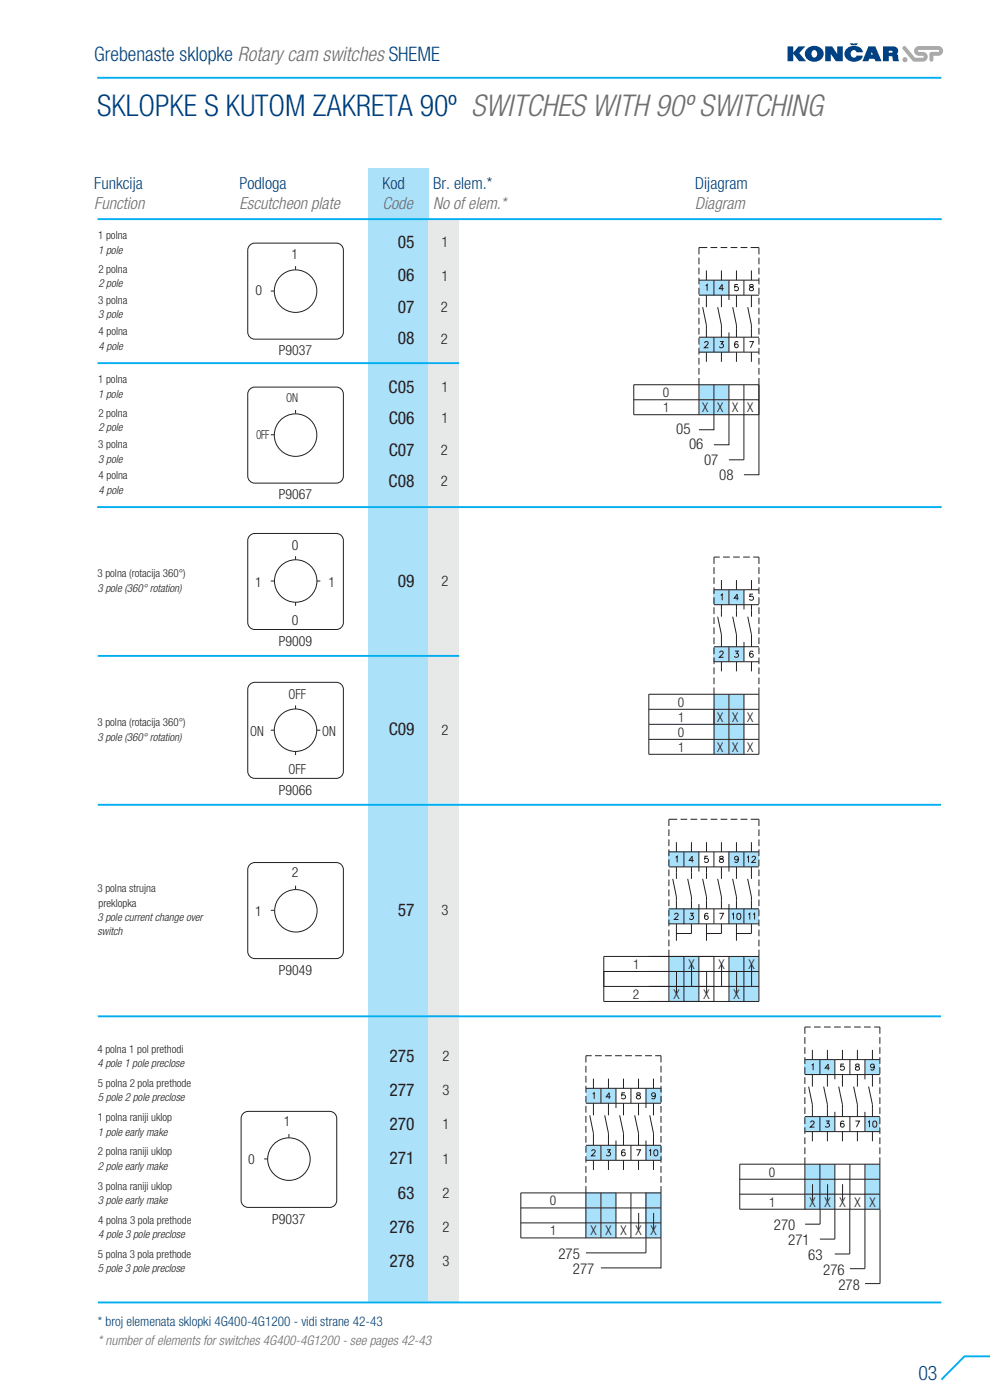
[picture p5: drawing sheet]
<svg xmlns="http://www.w3.org/2000/svg" width="210mm" height="297mm" viewBox="0 0 210 297" stroke-linecap="round" stroke-linejoin="round" font-family="sans-serif">
<path d="M20.6 16.5h179.1" fill="none" stroke="#00aeef" stroke-width=".4"/>
<path d="M78.1 35.7h12.9v240.5h-12.9z" fill="#ace1fa"/>
<path d="M90.9 46.6h6.4v229.8h-6.4z" fill="#e7e8e8"/>
<path d="M20.7 46.5h179M20.7 77h76.7M20.6 107.6h179.1M20.7 139.1h76.7M20.7 170.7h178.9M20.7 215.6h178.9M20.7 276.3h179" fill="none" stroke="#00aeef" stroke-width=".4"/>
<g fill="#aae1fa">
<path d="M148.3 81.6h6.3v6.4h-6.3z"/>
<path d="M148.2 71.6h6.3v3.1h-6.3z"/>
<path d="M148.2 59.4h6.3v3.2h-6.3z"/>
</g>
<g fill="none" stroke="#231f20" stroke-width=".21">
<path d="M148.3 54.7v1.4M148.3 56.8v1.4M148.3 58.9v1.4M148.3 59.4h12.7M149.8 57.4v2M150 52.5h-1.7v1.5M150.7 52.5h1.4M151.4 59.4v3.2M152.8 52.5h1.5M153 57.4v2M154.6 59.4v4.2M155 52.5h1.4"/>
<path d="M156.2 57.4v2M157.1 52.5h1.4M157.8 59.4v3.2M159.2 52.5h1.8v1.5M159.4 57.4v2M161 54.7v1.4M161 56.8v1.4M161 58.9v1.4M148.3 61v1.5M148.3 63.2v1.4M148.3 65.3v1.4M148.3 67.4v1.4"/>
<path d="M148.3 69.5v1.5M148.3 71.7v1.4M148.3 73.8v1.4M148.3 75.9v1.4M148.3 78.1v1.4M148.3 74.7h12.7M148.3 62.6h12.7M148.3 71.5h12.7M149 65.2l.8 3.8v2.5M149.5 72.8l.2-.3h.4l.1 .2-.2 .4-.6 .7h.9M149.7 60.6l.3-.2v1.3M149.8 62.6v2.6"/>
<path d="M149.8 74.7v2.1M151.4 71.5v3.2M152.2 65.2l.8 3.8v2.5M152.7 72.5h.7l-.4 .5a.44 .44 0 0 1 .3 .7 .44 .44 0 0 1-.7-.2M153 74.7v2.1M153 62.6v2.6M153.5 61.2h-1l.7-.8v1.3M154.6 70.5v4.2M155.4 65.2l.8 3.8v2.5M156.2 62.6v2.6M156.2 74.7v2.1M156.5 60.4h-.6l-.1 .5a.46 .46 0 0 1 .7 0 .46 .46 0 0 1-.1 .7 .46 .46 0 0 1-.6-.2"/>
<path d="M156.5 72.7v-.2a.66 .66 0 0 0-.8 .5 .66 .66 0 0 0 .5 .8 .41 .41 0 0 0 .4-.4 .41 .41 0 0 0-.4-.4 .41 .41 0 0 0-.4 .3M157.8 71.5v3.2M158.6 65.2l.8 3.8v2.5M159 72.5h.8l-.6 1.3M159.1 60.4v.4l.5 .2 .2 .2a.42 .42 0 0 1-.5 .5 .42 .42 0 0 1-.3-.6l.8-.4-.1-.3zM159.4 62.6v2.6M159.4 74.7v2.1M161 61v1.5M161 63.2v1.4M161 65.3v1.4M161 67.4v1.4M161 69.5v1.5"/>
<path d="M161 71.7v1.4M161 73.8v1.4M161 75.9v1.4M161 78.1v1.4M134.4 84.8h26.6M148.3 80.2v7.8M151.4 81.6v9.6h-3.1M154.6 81.6v12.8h-3.2M157.8 81.6v15.9h-3.2M161 81.6h-26.6v6.4h26.6M161 88v12.7h-3.2M161 80.2v7.8"/>
</g>
<path d="M151.4 147.3h6.4v12.7h-6.4z" fill-rule="evenodd" fill="#aae1fa"/>
<g fill="#aae1fa">
<path d="M151.4 137.2h6.4v3.1h-6.4z"/>
<path d="M151.4 125.1h6.4v3.2h-6.4z"/>
</g>
<g fill="none" stroke="#231f20" stroke-width=".21">
<path d="M152.7 118.2h-1.3v1.4M153.4 118.2h1.4M155.5 118.2h1.4M157.6 118.2h1.4M159.8 118.2h1.2v1.4M151.4 128.3h9.6M151.4 137.2h9.6M151.4 120.3v1.5M151.4 122.5v1.4M151.4 124.6v1.4M151.4 126.7v1.4M151.4 128.8v1.5"/>
<path d="M151.4 131v1.4M151.4 133.1v1.4M151.4 135.2v1.4M151.4 137.3v1.5M151.4 139.5v1.4M152.2 130.8l.8 3.9v2.5M152.6 138.4l.3-.3 .4 .1 .1 .2-.2 .4-.6 .6h.9M152.9 126.3l.3-.3v1.3M153 123.1v2M153 128.3v2.5M154.6 125.1v3.2M154.6 137.2v3.2"/>
<path d="M155.4 130.8l.8 3.9v2.5M155.9 138.1h.7l-.4 .5a.43 .43 0 0 1 .3 .7 .43 .43 0 0 1-.7-.1M156.2 123.1v2M156.2 128.3v2.5M156.7 126.9h-1l.7-.9v1.3M157.8 125.1v4.2M157.8 136.2v4.2M158.6 130.8l.8 3.9v2.5M159.4 123.1v2M159.4 128.3v2.5M159.7 126h-.6l-.1 .6a.45 .45 0 0 1 .7 0 .45 .45 0 0 1-.1 .7 .45 .45 0 0 1-.6-.2M159.7 138.3v-.1a.41 .41 0 0 0-.6 .2l-.1 .3a.54 .54 0 0 0 .4 .7 .41 .41 0 0 0 .4-.4 .41 .41 0 0 0-.4-.4 .41 .41 0 0 0-.4 .4"/>
<path d="M161 125.1h-9.6M161 120.3v1.5M161 122.5v1.4M161 124.6v1.4M161 126.7v1.4M161 128.8v1.5M161 131v1.4M161 133.1v1.4M161 135.2v1.4M161 137.3v1.5M161 139.5v1.4M137.6 156.8h23.4"/>
<path d="M137.6 150.5h23.4M137.6 153.7h23.4M151.4 140.4h9.6M151.4 141.6v1.4M151.4 143.7v1.4M151.4 145.8v14.2M153 140.4v2M154.6 147.3v12.7M156.2 140.4v2M157.8 147.3v12.7M159.4 140.4v2M161 141.6v1.4"/>
<path d="M161 143.7v1.4M161 145.8v14.2h-23.4v-12.7h23.4"/>
</g>
<g fill="#aae1fa">
<path d="M154.6 202.9h6.3v9.5h-6.3z"/>
<path d="M141.9 202.9h6.3v9.5h-6.3z"/>
<path d="M154.6 192.8h6.4v3.2h-6.4z"/>
<path d="M141.9 192.8h6.3v3.2h-6.3z"/>
<path d="M154.6 180.7h6.4v3.2h-6.4z"/>
<path d="M141.9 180.7h6.3v3.2h-6.3z"/>
</g>
<g fill="none" stroke="#231f20" stroke-width=".21">
<path d="M52.8 52.2l.8-.5 .4-.1h17.3a1.5 1.5 0 0 1 1.5 1.5v17.3a1.5 1.5 0 0 1-1.5 1.5h-17.3a1.5 1.5 0 0 1-1.5-1.5v-17.3zM62.7 56.5v.7M57.4 61.7h.8M52.8 82.7l.8-.5 .4-.1h17.3a1.5 1.5 0 0 1 1.5 1.5v17.4a1.5 1.5 0 0 1-1.5 1.5h-17.3a1.5 1.5 0 0 1-1.5-1.5v-17.4zM57.4 92.2h.8M62.7 87v.7M53.2 113.5l.8-.3h17.3a1.5 1.5 0 0 1 1.5 1.5v17.3a1.5 1.5 0 0 1-1.5 1.5h-17.3a1.5 1.5 0 0 1-1.5-1.5v-17.3l.1-.5zM62.7 118v.7M57.4 123.3h.8M62.7 127.8v.7M67.2 123.3h.7M53.2 145l.8-.3h17.3a1.5 1.5 0 0 1 1.5 1.5v17.4a1.5 1.5 0 0 1-1.5 1.5h-17.3a1.5 1.5 0 0 1-1.5-1.5v-17.4l.1-.4z"/>
<path d="M57.4 154.9h.8M62.7 149.6v.8M62.7 159.4v.8M67.2 154.9h.7M141.9 175.9v1.5M141.9 178.1v1.4M143.5 178.7v2M143.6 173.8h-1.7v1.4M144.3 173.8h1.5M146.5 173.8h1.4M146.7 178.7v2M148.6 173.8h1.4"/>
<path d="M149.8 178.7v2M150.7 173.8h1.4M152.8 173.8h1.5M153 178.7v2M155 173.8h1.4M156.2 178.7v2M157.1 173.8h1.4M159.2 173.8h1.8v1.4M159.4 178.7v2M161 175.9v1.5M161 178.1v1.4M53.2 183.3l.8-.3h17.3a1.5 1.5 0 0 1 1.5 1.5v17.3a1.5 1.5 0 0 1-1.5 1.5h-17.3a1.5 1.5 0 0 1-1.5-1.5v-17.3l.1-.5z"/>
<path d="M57.4 193.1h.8M62.7 187.9v.7M141.9 183.9h19.1M141.9 192.8h19.1M141.9 196h3.2M141.9 180.7h19.1M141.9 180.2v1.4M141.9 182.3v1.4M141.9 184.4v1.5M141.9 186.6v1.4M141.9 188.7v1.4M141.9 190.8v1.4"/>
<path d="M141.9 192.9v1.5M141.9 195.1v1.4M141.9 197.2v1.4M141.9 199.3v1.4M142.7 186.4l.8 3.9v2.5M143.1 194l.3-.3h.2l.2 .3v.2l-.8 .9h.9M143.3 181.9l.3-.3v1.3M143.5 183.9v2.5M143.5 196v2M145.1 180.7v3.2M145.1 192.8v3.2h6.3M145.9 186.4l.8 3.9v2.5"/>
<path d="M146.4 193.7h.6l-.3 .5a.44 .44 0 0 1 .3 .7 .44 .44 0 0 1-.8-.1M146.7 196v2h-3.2v1.6M146.7 183.9v2.5M147.1 182.5h-.9l.6-.9v1.3M148.2 180.7v4.2M148.2 191.8v4.2M149 186.4l.8 3.9v2.5M149.8 183.9v2.5M149.8 196v2M150.1 181.6h-.6v.6a.46 .46 0 0 1 .7 0 .46 .46 0 0 1-.1 .7 .46 .46 0 0 1-.7-.2M150.2 193.9l-.1-.1a.65 .65 0 0 0-.8 .5 .65 .65 0 0 0 .5 .8 .41 .41 0 0 0 .4-.4 .41 .41 0 0 0-.3-.5 .41 .41 0 0 0-.5 .4M151.4 192.8v3.2"/>
<path d="M151.4 180.7v3.2M151.4 196h9.6M152.2 186.4l.8 3.9v2.5M152.6 193.7h.9l-.7 1.4M152.7 181.7v.4l.6 .2 .2 .2a.46 .46 0 0 1-.4 .5 .46 .46 0 0 1-.5-.3v-.3l.8-.5-.2-.3zM153 183.9v2.5M153 196v2h-3.2v1.6M154.6 180.7v4.2M154.6 191.8v4.2M155.3 194l.3-.3v1.4M155.4 186.4l.8 3.9v2.5M156.2 183.9v2.5"/>
<path d="M156.2 196v2M156.5 193.8l.1-.1a.69 .69 0 0 1 .5 .7 .69 .69 0 0 1-.5 .7 .85 .85 0 0 1-.1-1.3zM156.6 182.1a.41 .41 0 0 1-.5 .3 .41 .41 0 0 1-.2-.6 .41 .41 0 0 1 .6 0l.1 .3a.62 .62 0 0 1-.5 .8l-.2-.1M157.8 192.8v3.2M157.8 180.7v3.2M158.5 181.9l.3-.3v1.3M158.6 186.4l.8 3.9v2.5M158.7 194l.3-.3v1.4M159.4 183.9v2.5M159.4 196v2h-3.2v1.6M159.5 181.9l.3-.3h.2l.3 .4-.9 .9h.9M159.7 194l.3-.3v1.4"/>
<path d="M161 180.2v1.4M161 182.3v1.4M161 184.4v1.5M161 186.6v1.4M161 188.7v1.4M161 190.8v1.4M161 192.9v1.5M161 195.1v1.4M161 197.2v1.4M161 199.3v1.4M128.1 206.1h32.9M128.1 209.3h32.9"/>
<path d="M141.9 201.4v11M143.5 206.1v4.5M145.1 202.9v9.5M146.7 204.6v4.7M148.2 202.9v9.5M149.9 206.1v4.5M151.4 202.9v9.5M153 204.6v4.7M154.6 202.9v9.5M156.2 206.1v4.5M157.8 202.9v9.5M159.4 204.6v4.7"/>
<path d="M161 201.4v11h-32.9v-9.5h32.9M51.8 236l.8-.2h17.3a1.5 1.5 0 0 1 1.5 1.5v17.3a1.5 1.5 0 0 1-1.5 1.5h-17.3a1.5 1.5 0 0 1-1.5-1.5v-17.3l.1-.5zM56 245.8h.8M61.3 240.6v.7"/>
<circle cx="62.7" cy="61.8" r="4.5"/>
<circle cx="62.7" cy="92.3" r="4.5"/>
<circle cx="62.7" cy="123.2" r="4.5"/>
<circle cx="62.7" cy="154.9" r="4.5"/>
<circle cx="62.8" cy="193.2" r="4.5"/>
<circle cx="61.3" cy="245.9" r="4.5"/>
</g>
<path d="M210 287.7h-5.4l-4.9 5" fill="none" stroke="#00aeef" stroke-width=".4"/>
<g fill="#aae1fa">
<path d="M183.5 247h3.1v9.5h-3.1z"/>
<path d="M170.7 247h6.4v9.5h-6.4z"/>
<path d="M183.5 236.9h3.1v3.2h-3.1z"/>
<path d="M170.7 236.9h6.4v3.2h-6.4z"/>
<path d="M183.5 224.8h3.1v3.1h-3.1z"/>
<path d="M170.7 224.8h6.4v3.1h-6.4z"/>
</g>
<g fill="none" stroke="#231f20" stroke-width=".21">
<path d="M172 217.9h-1.3v1.4M172.7 217.9h1.4M174.8 217.9h1.4M176.9 217.9h1.4M179 217.9h1.4M181.2 217.9h1.4M183.3 217.9h1.4M185.4 217.9h1.2v1.4M170.7 220v1.4M170.7 222.1v1.5M170.7 224.3v1.4M170.7 226.4v1.4"/>
<path d="M170.7 228.5v1.4M170.7 230.6v1.5M170.7 232.8v1.4M170.7 234.9v1.4M170.7 237v1.4M170.7 239.2v1.4M170.7 236.9h15.9M170.7 227.9h15.9M170.7 224.8h15.9M171.5 230.5l.8 3.8v2.6M171.9 238.1l.3-.3 .4 .1 .1 .1-.2 .5-.6 .6h.9M172.3 222.7v2.1"/>
<path d="M172.3 227.9v2.6M173.9 236.9v3.2M173.9 224.8v3.1M174.7 230.5l.8 3.8v2.6M175.2 237.8h.7l-.4 .5a.44 .44 0 0 1 .3 .7 .44 .44 0 0 1-.7-.1M175.5 222.7v2.1M175.5 227.9v2.6M176 226.6h-1l.7-.9v1.3M177.1 235.9v4.2M177.1 224.8v4.2M177.9 230.5l.8 3.8v2.6M178.7 222.7v2.1"/>
<path d="M178.7 227.9v2.6M179 225.7h-.6l-.1 .6a.46 .46 0 0 1 .7-.1 .46 .46 0 0 1-.1 .7 .46 .46 0 0 1-.7-.1M179 238v-.1a.64 .64 0 0 0-.8 .4 .64 .64 0 0 0 .4 .8 .41 .41 0 0 0 .5-.4 .41 .41 0 0 0-.4-.4 .41 .41 0 0 0-.4 .4M180.3 236.9v3.2M180.3 224.8v3.1M181.1 230.5l.8 3.8v2.6M181.4 237.8h.9l-.6 1.3M181.6 225.8v.4l.5 .1 .2 .3a.45 .45 0 0 1-.4 .4 .45 .45 0 0 1-.5-.2l.1-.3 .7-.5v-.2zM181.9 222.7v2.1M181.9 227.9v2.6M183.5 235.9v4.2M183.5 224.8v4.2"/>
<path d="M184.1 238l.3-.2v1.3M184.2 230.5l.8 3.8v2.6M185 222.7v2.1M185 227.9v2.6M185.3 237.9l.2-.1a.67 .67 0 0 1 .5 .7 .67 .67 0 0 1-.5 .6 .83 .83 0 0 1-.2-1.2zM185.4 226.2a.4 .4 0 0 1-.5 .3 .4 .4 0 0 1-.2-.7 .4 .4 0 0 1 .7 .1v.3a.61 .61 0 0 1-.4 .8l-.3-.2M186.6 220v1.4M186.6 222.1v1.5M186.6 224.3v1.4M186.6 226.4v1.4M186.6 228.5v1.4M186.6 230.6v1.5"/>
<path d="M186.6 232.8v1.4M186.6 234.9v1.4M186.6 237v1.4M186.6 239.2v1.4M156.9 250.2h29.7M156.9 253.3h29.7M170.7 241.3v1.4M170.7 243.4v1.4M170.7 245.5v11M172.3 240.1v2M172.3 251.2v3.5M173.9 247v12.7h-3.1"/>
<path d="M175.5 240.1v2M175.5 251.2v3.5M177.1 247v15.9h-3.2M178.7 240.1v2M178.7 251.2v3.5M180.2 256.5v9.5h-3.1M180.3 247v9.5M181.9 240.1v2M183.5 247v22.1h-3.2M185 240.1v2M186.6 247h-29.7v9.5h29.7M186.6 240.1h-15.9"/>
<path d="M186.6 245.5l.1 26.8h-3.2M186.6 241.3v1.4M186.6 243.4v1.4"/>
</g>
<g fill="#aae1fa">
<path d="M137 253.1h3.2v9.5h-3.2z"/>
<path d="M124.3 253.1h6.4v9.5h-6.4z"/>
<path d="M137 243h3.2v3.1h-3.2z"/>
<path d="M124.3 243h6.3v3.1h-6.3z"/>
<path d="M137 230.9h3.2v3.1h-3.2z"/>
<path d="M124.3 230.9h6.3v3.1h-6.3z"/>
</g>
<g fill="none" stroke="#231f20" stroke-width=".21">
<path d="M124.3 226.1v1.4M124.3 228.2v1.4M124.3 230.3v1.5M124.3 232.5v1.4M124.3 234.6v1.4M124.3 236.7v1.5M124.3 238.9v1.4M124.3 234h15.9M125.1 236.6l.8 3.8v2.6M125.5 224h-1.2v1.4M125.7 232.1l.3-.3v1.3M125.9 228.8v2.1"/>
<path d="M125.9 234v2.6M126.2 224h1.4M127.5 230.9v3.1M128.3 236.6l.8 3.8v2.6M128.3 224h1.5M129.1 228.8v2.1M129.1 234v2.6M129.5 232.7h-.9l.6-.9v1.3M130.5 224h1.4M130.7 230.9v4.1M131.4 236.6l.8 3.8v2.6M132.2 234v2.6"/>
<path d="M132.2 228.8v2.1M132.6 231.8h-.7v.6a.46 .46 0 0 1 .7-.1 .46 .46 0 0 1-.1 .7 .46 .46 0 0 1-.7-.2M132.6 224h1.4M133.8 230.9v3.1M134.6 236.6l.8 3.8v2.6M134.7 224h1.4M135.1 231.9v.3l.6 .2 .2 .3a.46 .46 0 0 1-.4 .4 .46 .46 0 0 1-.5-.3l.2-.4 .6-.3-.1-.2zM135.4 234v2.6M135.4 228.8v2.1M136.8 224h1.5M137 230.9v4.1M137.8 236.6l.8 3.8v2.6"/>
<path d="M138.6 234v2.6M138.6 228.8v2.1M139 224h1.2v1.4M139 232.2a.41 .41 0 0 1-.5 .4 .41 .41 0 0 1-.2-.6 .41 .41 0 0 1 .6 0l.1 .2a.62 .62 0 0 1-.5 .9l-.2-.2M140.2 226.1v1.4M140.2 228.2v1.4M140.2 230.3v1.5M140.2 232.5v1.4M140.2 234.6v1.4M140.2 236.7v1.5M140.2 238.9v1.4M140.2 230.9h-15.9"/>
<path d="M172.1 226l.4-.3v1.3M110.5 256.2h29.7M110.5 259.4h29.7M124.3 241v1.4M124.3 243.1v1.4M124.3 245.2v1.4M124.3 247.4v1.4M124.3 249.5v1.4M124.3 251.6v11M124.3 243h15.9M125.5 244.2l.3-.3h.2l.2 .2v.3l-.8 .8h.9M125.9 246.1v2.1"/>
<path d="M127.5 243v3.1M127.5 253.1v9.5M128.7 243.9h.7l-.3 .5a.44 .44 0 0 1 .3 .7 .44 .44 0 0 1-.8-.1M129.1 246.1v2.1M130.7 241.9v4.2M130.7 253.1v9.5M132.2 246.1v2.1M132.6 244.1l-.1-.1a.64 .64 0 0 0-.8 .4 .64 .64 0 0 0 .5 .8 .41 .41 0 0 0 .4-.4 .41 .41 0 0 0-.4-.4 .41 .41 0 0 0-.4 .4M133.8 243v3.1M133.8 253.1v9.5M135 243.9h.9l-.7 1.3M135.4 246.1v2.1"/>
<path d="M135.5 257.3v3.5M137 253.1v12.7h-12.7M137 241.9v4.2M137.7 244.1l.3-.2v1.3M138.6 246.1v2.1M138.6 257.3v3.5M138.9 244l.1-.1a.68 .68 0 0 1 .5 .6 .68 .68 0 0 1-.5 .7 .83 .83 0 0 1-.1-1.2zM140.2 241v1.4M140.2 243.1v1.4M140.2 245.2v1.4M140.2 247.4v1.4M140.2 249.5v1.4"/>
<path d="M140.2 251.6v11M140.2 253.1h-29.7v9.5h29.7M140.2 246.1h-15.9M140.2 262.6v6.4h-12.7"/>
</g>
<g fill="#004183">
<path d="M167 9.8h1.3v1.4l1.1-1.4h1.4l-1.3 1.5 1.5 1.7h-1.5l-1.2-1.6v1.6h-1.3z"/>
<path d="M175 9.8h1.5l1.1 1.6v-1.6h1.2v3.2h-1.5l-1.1-1.6v1.6h-1.2z"/>
<path d="M179.7 10.2a2.06 2.06 0 0 1 3.3 .9h-1.3a.65 .65 0 0 0-.8-.5 .65 .65 0 0 0-.5 .8 .64 .64 0 0 0 .5 .8 .64 .64 0 0 0 .8-.4h1.3a1.98 1.98 0 0 1-3.3 .8 1.51 1.51 0 0 1 0-2.4z"/>
<path d="M180.2 9.2h1.8l-.3 .4h-1.1z"/>
</g>
<g fill="#004183">
<path d="M172.3 10.8a.79 .79 0 0 0-.1 .9 .79 .79 0 0 0 .7 .5 .8 .8 0 0 0 .4-1 .8 .8 0 0 0-.8-.5zM171.3 10.2a1.98 1.98 0 0 1 2.3-.3 1.98 1.98 0 0 1 1 2 2.07 2.07 0 0 1-2.1 1.2 2.07 2.07 0 0 1-1.8-1.7l.1-.4z" fill-rule="evenodd"/>
<path d="M188.5 10.8v.4l.8-.1v-.3zM187.3 9.8h2.1a.93 .93 0 0 1 1 .5 .93 .93 0 0 1-.2 1.1l.3 .5 .2 1.1h-1.2l-.3-1-.7-.1v1.1h-1.2z" fill-rule="evenodd"/>
<path d="M184.9 11l-.2 .6h.4zM184.2 9.8h1.5l1.3 3.2h-1.3l-.2-.5h-1.1l-.2 .5h-1.3z" fill-rule="evenodd"/>
</g>
<g fill="#a7a9ac">
<path d="M191.5 10l.3-.2 .3 .1 2 2.3 1.6 .1 .2-.3-.2-.2a1.44 1.44 0 0 1-1.8-.7 1.03 1.03 0 0 1 1-1.3h4.1a1.03 1.03 0 0 1 1 1 1.03 1.03 0 0 1-1 1h-1v.9a.41 .41 0 0 1-.4 .4 .41 .41 0 0 1-.5-.4v-1.3l.2-.3 1.7-.1 .2-.2v-.1l-4.3-.1-.2 .2 .2 .2a1.44 1.44 0 0 1 1.8 .7 1.03 1.03 0 0 1-1 1.4l-2.1-.1-2.1-2.5z"/>
<circle cx="191.9" cy="12.7" r=".54"/>
</g>
<text font-size="6.4" fill="#004183" x="20.6" y="24.5">SKLOPKE S KUTOM ZAKRETA 90º SWITCHES WITH 90º SWITCHING</text>
<g font-size="4.2" fill="#004183">
<text x="20" y="12.9">Grebenaste sklopke Rotary cam switches SHEME</text>
<text x="194.8" y="292.7">03</text>
</g>
<g font-size="3.7" fill="#231f20">
<text x="84.4" y="52.6">05</text>
<text x="84.4" y="59.7">06</text>
<text x="84.4" y="66.4">07</text>
<text x="84.4" y="73">08</text>
<text x="82.4" y="83.4">C05</text>
<text x="82.4" y="90">C06</text>
<text x="82.4" y="96.8">C07</text>
<text x="82.4" y="103.3">C08</text>
<text x="84.4" y="124.4">09</text>
<text x="82.4" y="156">C09</text>
<text x="84.4" y="194.2">57</text>
<text x="82.6" y="225.3">275</text>
<text x="82.6" y="232.5">277</text>
<text x="82.6" y="239.8">270</text>
<text x="82.6" y="247">271</text>
<text x="84.4" y="254.3">63</text>
<text x="82.6" y="261.5">276</text>
<text x="82.6" y="268.8">278</text>
</g>
<g font-size="3.5" fill="#004183">
<text x="20" y="40">Funkcija</text>
<text x="50.8" y="40.1">Podloga</text>
<text x="81.1" y="40.1">Kod</text>
<text x="91.9" y="40.1">Br. elem.*</text>
<text x="147.5" y="40.1">Dijagram</text>
</g>
<g font-size="3.5" fill="#6d6e70">
<text x="20" y="44.2">Function</text>
<text x="50.8" y="44.4">Escutcheon plate</text>
<text x="81.1" y="44.4">Code</text>
<text x="91.9" y="44.4">No of elem.*</text>
<text x="147.5" y="44.4">Diagram</text>
</g>
<g font-size="3.2" fill="#231f20">
<text x="143.4" y="92.1">05</text>
<text x="146.1" y="95.3">06</text>
<text x="149.3" y="98.6">07</text>
<text x="152.5" y="101.8">08</text>
<text x="164.1" y="260.9">270</text>
<text x="118.5" y="267.1">275</text>
<text x="167.2" y="264.1">271</text>
<text x="171.4" y="267.3">63</text>
<text x="121.5" y="270.3">277</text>
<text x="174.6" y="270.5">276</text>
<text x="177.8" y="273.7">278</text>
</g>
<g font-size="3.1" fill="#231f20">
<text x="93.6" y="52.5">1</text>
<text x="93.6" y="59.5">1</text>
<text x="93.5" y="66.3">2</text>
<text x="93.5" y="72.9">2</text>
<text x="93.6" y="83.2">1</text>
<text x="93.6" y="89.8">1</text>
<text x="93.5" y="96.6">2</text>
<text x="93.5" y="103.2">2</text>
<text x="93.6" y="124.3">2</text>
<text x="93.6" y="155.8">2</text>
<text x="93.6" y="194.1">3</text>
<text x="93.9" y="225.1">2</text>
<text x="93.9" y="232.3">3</text>
<text x="93.9" y="239.6">1</text>
<text x="93.9" y="246.8">1</text>
<text x="93.9" y="254.1">2</text>
<text x="93.9" y="261.4">2</text>
<text x="93.9" y="268.6">3</text>
</g>
<g font-size="2.9" fill="#231f20">
<text x="61.8" y="55">1</text>
<text x="54.2" y="62.5">0</text>
<text x="59.2" y="75.4">P9037</text>
<text x="59.2" y="105.9">P9067</text>
<text x="61.9" y="116.6">0</text>
<text x="54.1" y="124.4">1</text>
<text x="69.7" y="124.4">1</text>
<text x="59.2" y="137">P9009</text>
<text x="61.9" y="132.5">0</text>
<text x="61.2" y="148.2">OFF</text>
<text x="53.1" y="156.1">ON</text>
<text x="68.3" y="156.1">ON</text>
<text x="61.2" y="164.2">OFF</text>
<text x="59.2" y="168.5">P9066</text>
<text x="61.9" y="186.1">2</text>
<text x="54.1" y="194.3">1</text>
<text x="59.2" y="206.8">P9049</text>
<text x="60.2" y="238.8">1</text>
<text x="52.6" y="247">0</text>
<text x="57.7" y="259.6">P9037</text>
</g>
<g font-size="2.8" fill="#231f20">
<text x="140.6" y="84.2">0</text>
<text x="140.7" y="87.4">1</text>
<text x="149" y="87.4">X X X X</text>
<text x="143.8" y="149.9">0</text>
<text x="143.9" y="153.1">1</text>
<text x="152.1" y="153.1">X</text>
<text x="155.3" y="153.1">X</text>
<text x="158.5" y="153.1">X</text>
<text x="143.8" y="156.3">0</text>
<text x="143.9" y="159.5">1</text>
<text x="152.1" y="159.5">X</text>
<text x="155.3" y="159.5">X</text>
<text x="158.5" y="159.5">X</text>
<text x="134.3" y="205.5">1</text>
<text x="146" y="205.5">X</text>
<text x="152.4" y="205.5">X</text>
<text x="158.8" y="205.5">X</text>
<text x="134.2" y="211.9">2</text>
<text x="142.9" y="211.9">X</text>
<text x="149.2" y="211.9">X</text>
<text x="155.6" y="211.9">X</text>
<text x="163.1" y="249.6">0</text>
<text x="116.6" y="255.7">0</text>
<text x="163.2" y="256">1</text>
<text x="171.7" y="256">X</text>
<text x="174.9" y="256">X X</text>
<text x="181.3" y="256">X</text>
<text x="184.4" y="256">X</text>
<text x="116.7" y="262">1</text>
<text x="125.3" y="262">X</text>
<text x="128.4" y="262">X</text>
<text x="131.6" y="262">X</text>
<text x="134.8" y="262">X X</text>
</g>
<text font-size="2.8" fill="#004183" x="20.8" y="281.3">* broj elemenata sklopki 4G400-4G1200 - vidi strane 42-43</text>
<text font-size="2.8" fill="#6d6e70" x="20.8" y="285.2">* number of elements for switches 4G400-4G1200 - see pages 42-43</text>
<g font-size="2.6" fill="#231f20">
<text x="60.7" y="85.3">ON</text>
<text x="54.3" y="93.1">OFF</text>
</g>
<g font-size="2.3" fill="#231f20">
<text x="20.8" y="50.7">1 polna</text>
<text x="20.8" y="53.8">1 pole</text>
<text x="20.9" y="57.9">2 polna</text>
<text x="20.8" y="64.5">3 polna</text>
<text x="20.9" y="60.9">2 pole</text>
<text x="20.8" y="67.6">3 pole</text>
<text x="20.9" y="71.1">4 polna</text>
<text x="20.9" y="74.2">4 pole</text>
<text x="20.8" y="81.3">1 polna</text>
<text x="20.8" y="84.3">1 pole</text>
<text x="20.9" y="88.4">2 polna</text>
<text x="20.8" y="95">3 polna</text>
<text x="20.9" y="91.5">2 pole</text>
<text x="20.8" y="98.1">3 pole</text>
<text x="20.9" y="101.7">4 polna</text>
<text x="20.9" y="104.7">4 pole</text>
<text x="20.7" y="122.5">3 polna (rotacija 360°)</text>
<text x="20.7" y="125.6">3 pole (360° rotation)</text>
<text x="20.7" y="154.1">3 polna (rotacija 360°)</text>
<text x="20.7" y="157.2">3 pole (360° rotation)</text>
<text x="20.7" y="189.3">3 polna strujna</text>
<text x="20.7" y="195.4">3 pole current change over</text>
<text x="20.9" y="192.3">preklopka</text>
<text x="20.7" y="198.4">switch</text>
<text x="20.7" y="223.3">4 polna 1 pol prethodi</text>
<text x="20.7" y="226.4">4 pole 1 pole preclose</text>
<text x="20.8" y="230.6">5 polna 2 pola prethode</text>
<text x="20.8" y="233.7">5 pole 2 pole preclose</text>
<text x="20.8" y="237.8">1 polna raniji uklop</text>
<text x="20.8" y="240.9">1 pole early make</text>
<text x="20.8" y="245.1">2 polna raniji uklop</text>
<text x="20.8" y="248.2">2 pole early make</text>
<text x="20.8" y="252.3">3 polna raniji uklop</text>
<text x="20.8" y="255.4">3 pole early make</text>
<text x="20.8" y="259.6">4 polna 3 pola prethode</text>
<text x="20.8" y="262.7">4 pole 3 pole preclose</text>
<text x="20.8" y="266.9">5 polna 3 pola prethode</text>
<text x="20.8" y="269.9">5 pole 3 pole preclose</text>
</g>
</svg>
